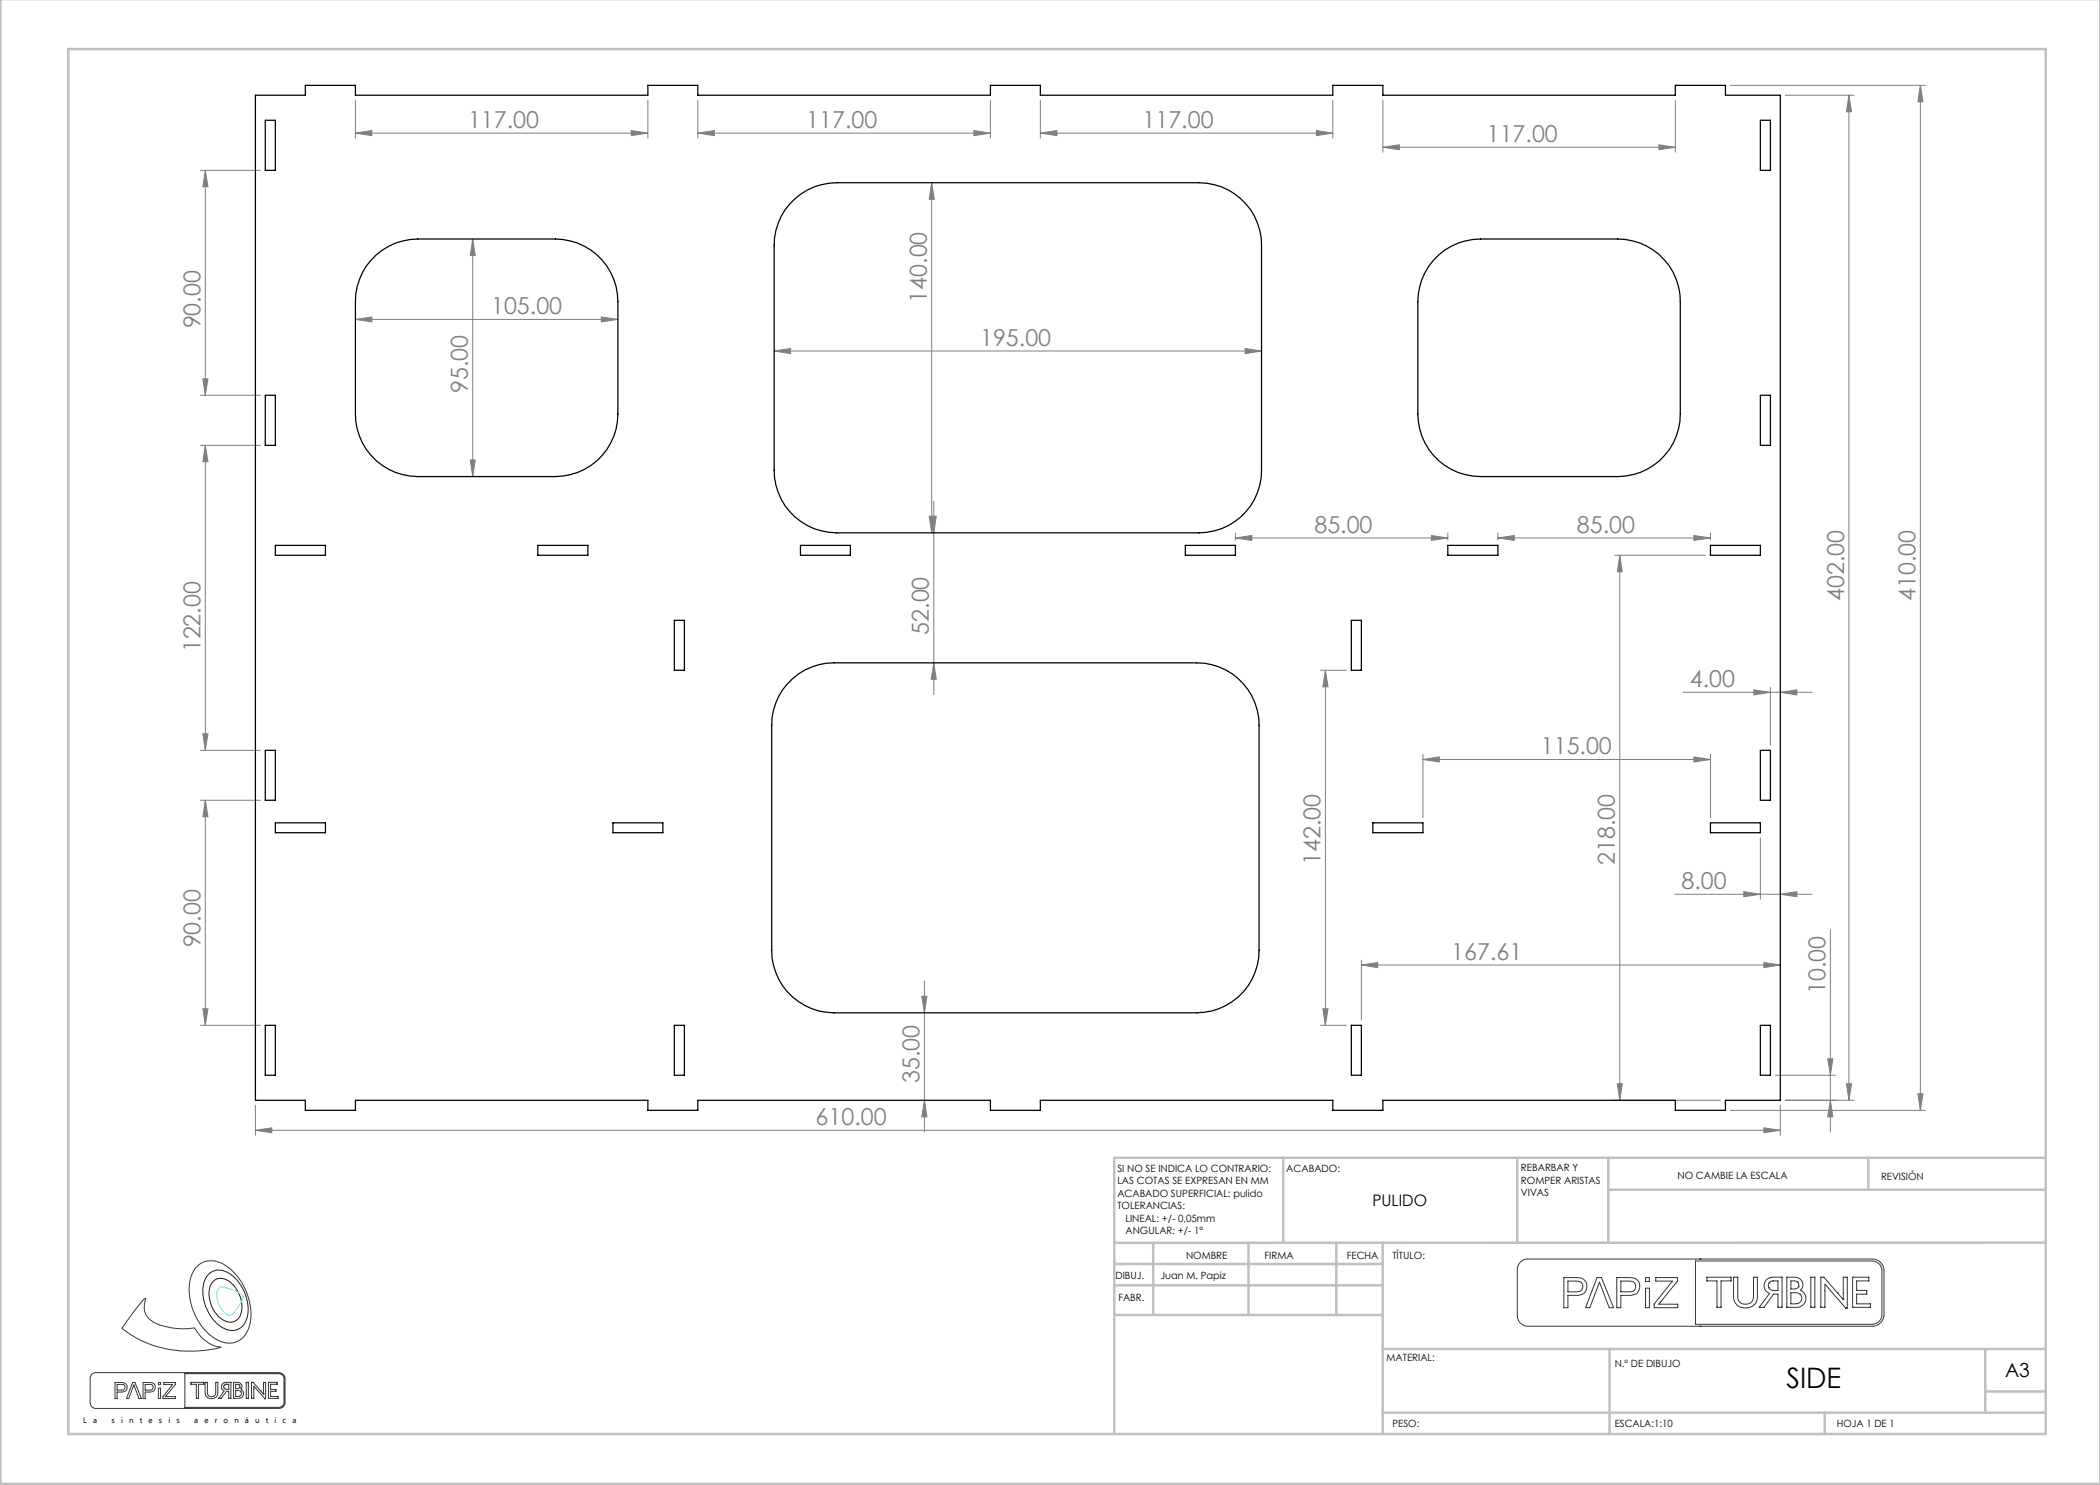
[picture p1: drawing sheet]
<svg xmlns="http://www.w3.org/2000/svg" width="420mm" height="297mm" viewBox="0 0 420 297" stroke-linecap="round" stroke-linejoin="round" font-family="sans-serif">
<path d="M41.6 255a3.3 3.3 0 0 1 4.6-.1 8.5 8.5 0 0 1 3 9.2 3.1 3.1 0 0 1-5.1 1.2 8.3 8.3 0 0 1-3-9.5zM42.8 256.1a2.75 2.75 0 0 1 3.8 .8 5.8 5.8 0 0 1 1.2 6.7 2.41 2.41 0 0 1-3.7 .1 6 6 0 0 1-1.8-7.1z" fill="none" stroke="#191924" stroke-width=".2"/>
<g fill="none" stroke="#373737" stroke-width=".2">
<path d="M28.9 259.7h.2l-.1 .5a3.6 3.6 0 0 0 2.5 4.6 14.8 14.8 0 0 0 7.4 .8 7.3 7.3 0 0 0 5.3 3.8l-2.8 .6a22.3 22.3 0 0 1-17-4.3l2.8-3.9zM39.5 253.2a4.6 4.6 0 0 1 6.1 .2 11.8 11.8 0 0 1 4.2 12.1 4.2 4.2 0 0 1-6.6 2.3 11.8 11.8 0 0 1-5-12.6l.7-1.4zM304.1 252.4l.7-.5 .5-.1h69.1a2.35 2.35 0 0 1 2.4 2.3v8.9a2.42 2.42 0 0 1-2.4 2.3h-68.8a2.17 2.17 0 0 1-2.1-2.2v-9.3l.1-.7zM312.8 255.5h2.3a1.85 1.85 0 0 1 2.2 2.3 1.83 1.83 0 0 1-2.2 1.3h-1.5v2.4h-.8zM313.6 256.2h1.5a1.12 1.12 0 0 1 1.5 1.1 1.12 1.12 0 0 1-1.5 1.1h-1.5zM319.4 255.5h.9l2.4 6h-.9l-1.9-5.1-1.9 5.1h-.9zM323.4 255.5h2.2a1.81 1.81 0 0 1 2.3 1.6 1.79 1.79 0 0 1-2.2 2h-1.5v2.4h-.8zM324.2 256.2h1.5a1.12 1.12 0 0 1 1.4 1.1 1.12 1.12 0 0 1-1.4 1.1h-1.5zM329.1 255.5h.8v.8h-.8zM329.1 257.6h.8v3.9h-.8zM331.2 255.5h4.3v.7l-3.7 4.6h3.8v.7h-4.8v-.7l3.7-4.6h-3.3zM339.1 252.2h35.3a1.99 1.99 0 0 1 2 1.9v8.9a1.99 1.99 0 0 1-2 1.9h-35.3z"/>
<path d="M340 251.8h.1M341.4 255.4h4.8v.8h-2v5.3h-.8v-5.3h-2zM346.7 255.4h.9v3.9a1.57 1.57 0 0 0 1.5 1.5 1.57 1.57 0 0 0 1.6-1.5v-3.9h.8v4a2.42 2.42 0 0 1-1.7 2.1 2.42 2.42 0 0 1-2.6-.8l-.3-.3-.2-.9zM353.2 256l.5-.3 .7-.3h2v6.1h-.8v-2.7h-.9l-1.9 2.7h-1l2.1-2.8a1.67 1.67 0 0 1-.7-2.7zM353.7 257.5h.1M353.8 256.6l-.1 .3v.6M353.8 256.6h.1M354 255.5h.1M354.5 256.2h.1M354.5 256.2h1.1v1.9h-1.2l-.7-.6M354.5 256.2l-.7 .4M357.4 255.4h1.5a1.53 1.53 0 0 1 1.5 .9 1.53 1.53 0 0 1-.3 1.8 1.79 1.79 0 0 1 1 2 1.79 1.79 0 0 1-1.9 1.4h-1.8z"/>
<path d="M359.5 256.4l.2 .3v.6M359.5 256.4l-.5-.2h-.8v1.6h.9l.6-.5M359.5 256.4h.1M359.7 257.3h.1M360 258.8h.1M360 258.8a1.09 1.09 0 0 1 .3 1.2 1.09 1.09 0 0 1-.9 .7M360 258.8l-.7-.3h-1.1v2.3l1.2-.1M360.1 258.1h.1M362.2 255.4h.8v6.1h-.8zM367.5 258.6l1.2 1.4v-.2M367.5 258.6l-2.7-3.2h-.6v6.1h.8v-4.7l4.1 4.8h.4v-6.2h-.8v4.4M367.5 258.6h.1"/>
<path d="M368.7 259.8h.1M370.5 255.4h3.3v.8h-2.5v1.9h2v.7h-2v2h2.8v.7h-3.6zM18.4 274.8l.7-.3h36.6a1.21 1.21 0 0 1 1.3 1.2v4.8a1.21 1.21 0 0 1-1.3 1.2h-36.5a1.21 1.21 0 0 1-1.2-1.1v-5zM23 276.5h1.2a.98 .98 0 0 1 1.3 .9 .98 .98 0 0 1-1.3 1h-.8v1.3h-.4zM23.4 276.9h.8a.59 .59 0 0 1 .8 .6 .59 .59 0 0 1-.8 .5h-.8zM26.5 276.5h.5l1.3 3.2h-.5l-1-2.7-1 2.7h-.5zM28.6 276.5h1.2a.98 .98 0 0 1 1.3 .9 .98 .98 0 0 1-1.2 1h-.9v1.3h-.4zM29 276.9h.8a.59 .59 0 0 1 .8 .5 .59 .59 0 0 1-.7 .6h-.9zM31.7 276.5h.4v.4h-.4zM31.7 277.6h.4v2.1h-.4zM32.8 276.5h2.3v.4l-2 2.4h2v.4h-2.5v-.4l1.9-2.4h-1.7zM37 274.7h18.7a1.03 1.03 0 0 1 1.1 1v4.8a1.09 1.09 0 0 1-1.1 1h-18.7z"/>
<path d="M37.5 274.5h.1M38.2 276.5h2.6v.4h-1.1v2.8h-.4v-2.8h-1.1zM41 276.5h.5v2a.83 .83 0 0 0 .8 .8 .83 .83 0 0 0 .8-.8v-2h.5v2a1.27 1.27 0 0 1-1.3 1.2 1.27 1.27 0 0 1-1.3-1.2zM44.4 276.8l.6-.3h1.2v3.2h-.4v-1.4h-.5l-1 1.4h-.6l1.1-1.5a.88 .88 0 0 1-.4-1.4zM44.8 277.6h.1M44.8 277.1h.1M44.8 277.1v.5M44.9 276.5h.1M45.2 276.9h.6v1h-.6l-.4-.3M45.2 276.9l-.4 .2M45.2 276.9h.1M46.7 276.5h.8a.8 .8 0 0 1 .8 .4 .8 .8 0 0 1-.1 .9 .96 .96 0 0 1 .5 1.2 .96 .96 0 0 1-1 .7h-1z"/>
<path d="M47.8 279.3h.1M47.8 277h.1M47.8 277l.1 .5M47.8 277l-.7-.1v.8h.5l.3-.2M47.9 277.5h.1M48.1 278.3a.58 .58 0 0 1 .2 .6 .58 .58 0 0 1-.5 .4M48.1 278.3l-1-.2v1.2h.7M48.1 278.3h.1M48.2 277.8h.1M49.2 276.5h.5v3.2h-.5zM52.1 278.1l-1.5-1.6h-.3v3.2h.5v-2.5l2.2 2.5h.1v-3.2h-.4v2.3M52.1 278.1h.1"/>
<path d="M52.1 278.1l.6 .7M52.7 278.8h.1M53.7 276.5h1.7v.4h-1.3v1h1.1v.4h-1.1v1h1.5v.4h-1.9zM340 265.3h.1M359.4 260.7h.1M37.5 281.7h.1"/>
</g>
<path d="M44 257.3l1.1 .3a5.5 5.5 0 0 1 3.5 1.7 6.5 6.5 0 0 1-2.6 3.8 4.2 4.2 0 0 1-2.6-4.4l.2-.9z" fill="none" stroke="#71e1e1" stroke-width=".2"/>
<g fill="none" stroke="#808080" stroke-width=".2">
<path d="M346.1 17.1h39M357.1 19h13.7M369.8 19l.5 3.4h-1zM369.8 19v201.1M384.1 17.1l.5 3.3h-1zM384.1 17.1v205M40.1 34.1h12M41.1 34.1l.5 3.3h-1zM41.1 34.1v45M71.1 26.6l3.3-.5v1zM71.1 26.6h58.5M71.1 20.1v7.5"/>
<path d="M126.3 26.1l3.3 .5-3.3 .5zM129.6 20.1v7.5M139.6 26.6l3.3-.5v1zM139.6 26.6h58.5M139.6 20.1v7.5M186.3 36.5l.6 3.4h-1.1zM186.3 36.5v70.1M194.8 26.1l3.3 .5-3.3 .5zM198.1 20.1v7.5M208.1 26.6l3.3-.5v1zM208.1 20.1v7.5M208.1 26.6h58.5"/>
<path d="M263.3 26.1l3.3 .5-3.3 .5zM266.6 20.1v7.5M276.6 29.5l3.3-.5v.9zM276.6 20.1v10.3M276.6 29.5h58.5M331.8 29l3.3 .5-3.3 .4zM335.1 20.1v10.3M94.5 47.8l.5 3.3h-.9zM94.5 47.8v47.5M40.1 79.1h12M40.6 75.8h1l-.5 3.3zM71.1 63.9l3.3-.5v1z"/>
<path d="M71.1 63.9h52.5M120.3 63.4l3.3 .5-3.3 .5zM154.8 70.2l3.3-.5v1zM154.8 70.2h97.5M249 69.7l3.3 .5-3.3 .5zM40.1 89.1h12M41.1 89.1v61M41.1 89.1l.5 3.3h-1zM94.1 92h.9l-.5 3.3zM185.8 103.3h1.1l-.6 3.3zM186.2 103.3h1.1l-.5 3.3zM186.8 100.2v38.7"/>
<path d="M247.1 107.6l3.3-.5v1zM247.1 107.6h42.5M247.1 106.6v1.5M286.3 107.1l3.3 .5-3.3 .5zM289.6 106.6v1.5M299.6 107.6l3.3-.5v1zM299.6 106.6v1.5M299.6 107.6h42.5M323 111.1h18.1M324 111.1l.4 3.3h-.9zM324 111.1v109M338.8 107.1l3.3 .5-3.3 .5z"/>
<path d="M342.1 106.6v1.5M186.8 132.6l.5 3.3h-1.1zM264.1 134.1h5.2M265.1 134.1v71M265.1 134.1l.5 3.3h-1zM336.7 138.5h25.7M350.8 138l3.3 .5-3.3 .5zM354.1 137.5v11.5M356.1 138.5l3.3-.5v1zM40.1 150.1h12M40.6 146.8h1l-.5 3.3zM284.6 151.9l3.3-.5v1z"/>
<path d="M284.6 150.9v12.6M284.6 151.9h57.5M338.8 151.4l3.3 .5-3.3 .5zM342.1 150.9v12.6M40.1 160.1h12M41.1 160.1v45M41.1 160.1l.5 3.3h-1zM335 178.9h27.4M348.8 178.3l3.3 .6-3.3 .4zM352.1 167.6v12.2M356.1 178.9l3.3-.6v1zM184.4 199.2h1l-.5 3.4z"/>
<path d="M184.9 196.2v30.2M272.3 193l3.3-.5v1zM272.3 192v12M272.3 193h83.8M352.8 192.5l3.3 .5-3.3 .5zM366.1 185.9v40.5M40.1 205.1h12M40.6 201.8h1l-.5 3.3zM264.1 205.1h5.2M264.6 201.8h1l-.5 3.3zM323.5 216.7h.9l-.4 3.4zM355.1 215h12"/>
<path d="M365.5 211.8h1.1l-.5 3.2zM369.3 216.7h1l-.5 3.4zM383.6 218.8h1l-.5 3.3zM51.1 226.1l3.3-.5v1zM51.1 221v6M51.1 226.1h305M184.9 220.1l.5 3.3h-1zM323 220.1h21.1M346.1 222.1h39M352.8 225.6l3.3 .5-3.3 .5zM356.1 221v6M357.1 220.1h13.7"/>
<path d="M366.1 220.1l.5 3.3h-1.1z"/>
</g>
<g fill="none" stroke="#c0c0c0" stroke-width=".5">
<path d="M.1 -.1v296.9h419.9M13.7 9.8h395.5v277h-395.5zM256.6 231.6v17M303.5 231.6v17M321.7 231.6v17M321.7 237.9h87.5M373.7 231.6v6.3M409.2 231.6h-186.4v55.2M222.8 257.1h53.7M222.8 252.8h53.7M230.6 248.6v14.4M249.7 248.6v14.4"/>
<path d="M267.3 248.6v14.4M276.5 248.6v38.2M409.2 248.5l-186.4 .1M222.8 263h53.7M276.5 269.8h132.7M321.9 269.8v17M397.1 269.8v12.7M397.1 278.3h12.1M276.5 282.5h132.7M364.9 282.5v4.3"/>
</g>
<g fill="#808080">
<path d="M352.8 225.6l3.3 .5-3.3 .5zM51.1 226.1l3.3-.5v1zM352.8 192.5l3.3 .5-3.3 .5zM272.3 193l3.3-.5v1zM338.8 107.1l3.3 .5-3.3 .5zM299.6 107.6l3.3-.5v1zM286.3 107.1l3.3 .5-3.3 .5zM247.1 107.6l3.3-.5v1zM338.8 151.4l3.3 .5-3.3 .5zM284.6 151.9l3.3-.5v1zM331.8 29l3.3 .5-3.3 .4zM276.6 29.5l3.3-.5v.9zM263.3 26.1l3.3 .5-3.3 .5zM208.1 26.6l3.3-.5v1zM194.8 26.1l3.3 .5-3.3 .5zM139.6 26.6l3.3-.5v1z"/>
<path d="M71.1 63.9l3.3-.5v1zM120.3 63.4l3.3 .5-3.3 .5zM348.8 178.3l3.3 .6-3.3 .4zM356.1 178.9l3.3-.6v1zM350.8 138l3.3 .5-3.3 .5zM356.1 138.5l3.3-.5v1z"/>
<path d="M154.8 70.2l3.3-.5v1zM249 69.7l3.3 .5-3.3 .5z"/>
<path d="M126.3 26.1l3.3 .5-3.3 .5zM71.1 26.6l3.3-.5v1z"/>
<path d="M264.6 201.8h1l-.5 3.3zM265.1 134.1l.5 3.3h-1zM40.6 201.8h1l-.5 3.3zM41.1 160.1l.5 3.3h-1zM40.6 146.8h1l-.5 3.3zM41.1 89.1l.5 3.3h-1z"/>
<path d="M384.1 17.1l.5 3.3h-1zM383.6 218.8h1l-.5 3.3z"/>
<path d="M369.8 19l.5 3.4h-1zM369.3 216.7h1l-.5 3.4zM186.3 36.5l.6 3.4h-1.1zM185.8 103.3h1.1l-.6 3.3zM94.5 47.8l.5 3.3h-.9zM94.1 92h.9l-.5 3.3zM324 111.1l.4 3.3h-.9zM323.5 216.7h.9l-.4 3.4zM41.1 34.1l.5 3.3h-1zM40.6 75.8h1l-.5 3.3zM365.5 211.8h1.1l-.5 3.2zM366.1 220.1l.5 3.3h-1.1zM184.4 199.2h1l-.5 3.4zM184.9 220.1l.5 3.3h-1z"/>
<path d="M186.2 103.3h1.1l-.5 3.3zM186.8 132.6l.5 3.3h-1.1z"/>
</g>
<g fill="none" stroke="#000" stroke-width=".25">
<path d="M51.1 19h10v-1.9h10v1.9h58.5v-1.9h10v1.9h58.5v-1.9h10v1.9h58.5v-1.9h10v1.9h58.5v-1.9h10v1.9h11v201.1h-11v2h-10v-2h-58.5v2h-10v-2h-58.5v2h-10v-2h-58.5v2h-10v-2h-58.5v2h-10v-2h-10zM53.1 24.1h2v10h-2zM352.1 24.1h2v10h-2zM75.3 50.9a12.5 12.5 0 0 1 8.3-3.1h27.5a12.5 12.5 0 0 1 12.5 12.5v22.5a12.5 12.5 0 0 1-12.5 12.5h-27.5a12.5 12.5 0 0 1-12.5-12.5v-22.5a12.6 12.6 0 0 1 4.2-9.4zM158 40.8a12.4 12.4 0 0 1 9.3-4.3h72.5a12.5 12.5 0 0 1 12.5 12.6v44.9a12.5 12.5 0 0 1-12.5 12.6h-72.5a12.5 12.5 0 0 1-12.5-12.6v-44.9a12.5 12.5 0 0 1 3.2-8.3zM286.7 52a12.6 12.6 0 0 1 9.4-4.2h27.5a12.5 12.5 0 0 1 12.5 12.5v22.5a12.5 12.5 0 0 1-12.5 12.5h-27.5a12.5 12.5 0 0 1-12.5-12.5v-22.5a12.5 12.5 0 0 1 3.1-8.3zM53.1 79.1h2v10h-2zM352.1 79.1h2v10h-2zM55.1 109.1h10v2h-10zM107.6 109.1h10v2h-10zM160.1 109.1h10v2h-10zM237.1 109.1h10v2h-10z"/>
<path d="M289.6 109.1h10v2h-10zM342.1 109.1h10v2h-10zM134.9 124.1h2v10h-2zM157.5 136.8a12.3 12.3 0 0 1 9.3-4.2h72.5a12.5 12.5 0 0 1 12.5 12.5v45a12.5 12.5 0 0 1-12.5 12.5h-72.5a12.5 12.5 0 0 1-12.5-12.5v-45a12.5 12.5 0 0 1 3.2-8.3zM270.3 124.1h2v10h-2zM53.1 150.1h2v10h-2zM352.1 150.1h2v10h-2zM55.1 164.6h10v1.9h-10zM122.6 164.6h10v1.9h-10zM274.6 164.6h10v1.9h-10zM342.1 164.6h10v1.9h-10zM53.1 205.1h2v9.9h-2z"/>
<path d="M134.9 205.1h2v9.9h-2zM270.3 205.1h2v9.9h-2zM352.1 205.1h2v9.9h-2z"/>
</g>
<text font-size="5.6" x="357.3" y="277.7">SIDE</text>
<g font-size="4.7" fill="#808080">
<text x="93.6" y="25.6">117.00</text>
<text x="161.3" y="25.6">117.00</text>
<text x="228.5" y="25.6">117.00</text>
<text x="297.4" y="28.4">117.00</text>
<text x="40.1" y="65.7" transform="rotate(-90 40.1 65.7)">90.00</text>
<text x="98.2" y="62.9">105.00</text>
<text x="185.4" y="60.5" transform="rotate(-90 185.4 60.5)">140.00</text>
<text x="196" y="69.2">195.00</text>
<text x="93.6" y="78.6" transform="rotate(-90 93.6 78.6)">95.00</text>
<text x="262.9" y="106.6">85.00</text>
<text x="315.4" y="106.6">85.00</text>
<text x="368.8" y="120.3" transform="rotate(-90 368.8 120.3)">402.00</text>
<text x="383.1" y="120.3" transform="rotate(-90 383.1 120.3)">410.00</text>
<text x="40.1" y="130.5" transform="rotate(-90 40.1 130.5)">122.00</text>
<text x="185.8" y="127" transform="rotate(-90 185.8 127)">52.00</text>
<text x="338" y="137.4">4.00</text>
<text x="308.2" y="150.9">115.00</text>
<text x="264.1" y="173" transform="rotate(-90 264.1 173)">142.00</text>
<text x="323" y="173" transform="rotate(-90 323 173)">218.00</text>
<text x="336.3" y="177.8">8.00</text>
<text x="40.1" y="189.5" transform="rotate(-90 40.1 189.5)">90.00</text>
<text x="290.2" y="192">167.61</text>
<text x="365.1" y="198.8" transform="rotate(-90 365.1 198.8)">10.00</text>
<text x="183.9" y="216.7" transform="rotate(-90 183.9 216.7)">35.00</text>
<text x="163.1" y="225">610.00</text>
</g>
<text font-size="3.9" x="401" y="275.4">A3</text>
<text font-size="3.2" x="274.5" y="241.2">PULIDO</text>
<g font-size="2">
<text x="223.5" y="234.4">SI NO SE INDICA LO CONTRARIO:</text>
<text x="223.5" y="236.9">LAS COTAS SE EXPRESAN EN MM</text>
<text x="223.5" y="239.4">ACABADO SUPERFICIAL: pulido</text>
<text x="257.2" y="234.4">ACABADO:</text>
<text x="304.2" y="234.3">REBARBAR Y</text>
<text x="304.2" y="236.8">ROMPER ARISTAS</text>
<text x="304.2" y="239.3">VIVAS</text>
<text x="335.5" y="235.8">NO CAMBIE LA ESCALA</text>
<text x="376.2" y="235.9">REVISIÓN</text>
<text x="223.5" y="241.9">TOLERANCIAS:</text>
<text x="225.1" y="244.4">LINEAL: +/- 0,05mm</text>
<text x="225.1" y="246.9">ANGULAR: +/- 1º</text>
<text x="237.2" y="251.8">NOMBRE</text>
<text x="252.9" y="251.7">FIRMA</text>
<text x="269.3" y="251.7">FECHA</text>
<text x="278.5" y="251.7">TÍTULO:</text>
<text x="223.1" y="255.9">DIBUJ.</text>
<text x="232.1" y="255.9">Juan M. Papiz</text>
<text x="223.7" y="260.1">FABR.</text>
<text x="277.3" y="272.3">MATERIAL:</text>
<text x="323" y="273.4">N.º DE DIBUJO</text>
<text x="278.5" y="285.3">PESO:</text>
<text x="323" y="285.4">ESCALA:1:10</text>
<text x="367.4" y="285.4">HOJA 1 DE 1</text>
</g>
<g font-size="1.6">
<text x="16.7" y="284.6">L</text>
<text x="18.6" y="284.6">a</text>
<text x="22.3" y="284.6">s</text>
<text x="24.2" y="284.6">i</text>
<text x="25.8" y="284.6">n</text>
<text x="28" y="284.6">t</text>
<text x="29.7" y="284.6">e</text>
<text x="31.8" y="284.6">s</text>
<text x="33.7" y="284.6">i</text>
<text x="35.3" y="284.6">s</text>
<text x="38.8" y="284.6">a</text>
<text x="40.9" y="284.6">e</text>
<text x="42.9" y="284.6">r</text>
<text x="44.7" y="284.6">o</text>
<text x="46.9" y="284.6">n</text>
<text x="49" y="284.6">á</text>
<text x="51" y="284.6">u</text>
<text x="53.2" y="284.6">t</text>
<text x="54.9" y="284.6">i</text>
<text x="56.5" y="284.6">c</text>
<text x="58.5" y="284.6">a</text>
</g>
</svg>
